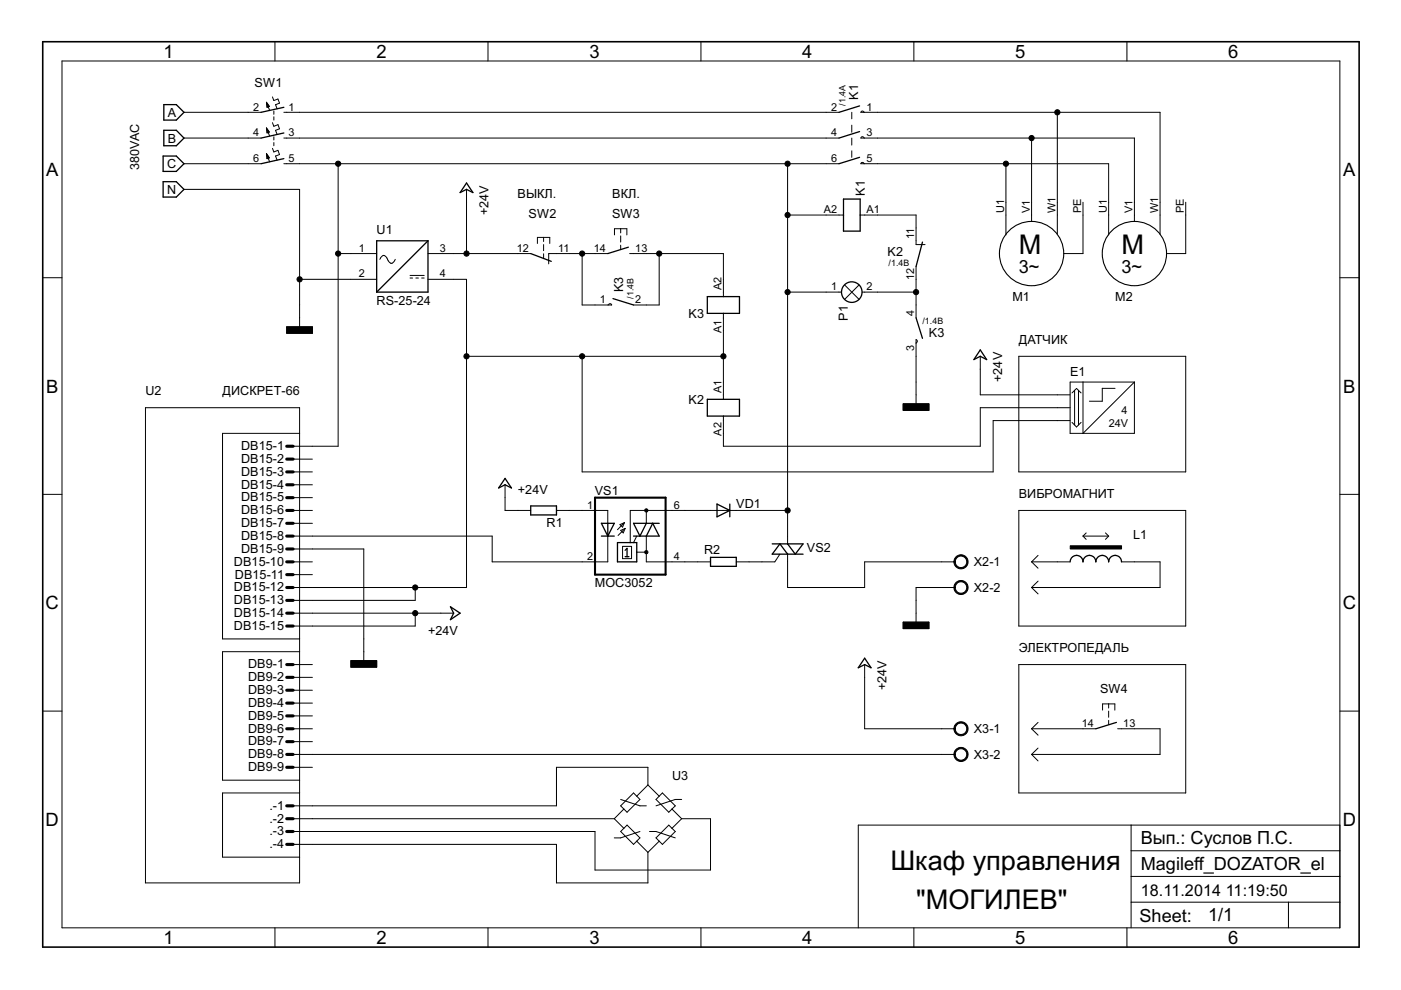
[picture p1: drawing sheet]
<svg xmlns="http://www.w3.org/2000/svg" width="297mm" height="210mm" viewBox="0 0 297 210" stroke-linecap="round" stroke-linejoin="round" font-family="sans-serif">
<g fill="none" stroke="#000" stroke-width=".21">
<path d="M13.1 12.9h271v183.8h-271zM58.3 8.8v4.1M103.5 8.8v4.1M148.6 8.8v4.1M193.8 8.8v4.1M238.9 8.8v4.1M39 23.8h16.4M39 29.3h16.4M39 34.7h16.4M56.5 21.7l.6 .9-.5 .2zM56.5 21.8h.1M56.5 27.1l.6 .9"/>
<path d="M56.5 27.1l.1 1.1 .5-.2M56.5 27.2h.1M56.5 32.6l.6 .9-.5 .2zM56.5 32.6h.1M56.5 21.9h.1M56.5 27.3h.1M56.5 32.8h.2M56.5 32.7h.1M56.5 22h.2M56.5 27.6h.3M56.5 27.4h.2M56.5 33h.3"/>
<path d="M56.6 22.2h.2M56.6 27.7h.3M56.6 33.1h.3M56.6 22.4h.4M56.6 22.3h.3M56.6 27.8h.4M56.6 33.2h.4M56.6 22.6h.5M56.6 28h.5M56.6 33.5h.5M56.6 33.4h.4M56.6 22.7h.2"/>
<path d="M56.6 28.1h.3M56.6 33.6h.1M56.8 22.6l.4 .8M56.8 28l.4 .9M56.8 33.5l.4 .8M57.8 26l.3 .8 .8-.4 .4 .9-.9 .3 .4 .9M57.8 31.5l.3 .7 .8-.3 .4 .9-.9 .3 .4 .9M57.8 20.6l.3 .7 .8-.3 .4 .9-.9 .3 .4 .9M58.1 23.5v.7M58.1 24.8v.7M58.1 29v.7M58.1 30.2v.7"/>
<path d="M60.2 23.8h117.7M60.2 29.3h117.7M60.2 34.7h117.7M71.7 34.7v59.9h-9.6M167 34.7v80.6M180.6 23.8v1.4M180.6 26.5v1.5M180.6 29.3v1.5M180.6 32v1.4M183.2 23.8l-.3-.3-.4 .3h63.5v25.9M183.2 29.3l-.3-.3-.4 .3h58v17.7M183.2 34.7l-.3-.3-.4 .3h52.6v15.1"/>
<path d="M213.3 34.7v15.1M218.7 29.3v17.7M224.2 23.8v25.9M9.1 58.9h4M39 40.2h24.5v29.2M63.5 59.2h16.4M71.7 53.8h8.2M80.5 55l.2-.3a.7 .7 0 0 1 .7-.6 .7 .7 0 0 1 .6 .6l.3 .6a.7 .7 0 0 0 .7 .5 .7 .7 0 0 0 .7-.5l.1-.3M86.9 58.4h3M86.9 58.9h.6M88.2 58.9h.5M89.4 58.9h.5"/>
<path d="M90.7 53.8h21.8M90.7 59.2h8.2v65.4h-36.8M98.9 40.2v13.6M113.9 51.6v-1.3h2.7v1.3M115.3 50.3v.9M115.3 51.9v1.2M115.3 53.8v.9M123.4 53.8v10.9h6.3l-.4-.3-.3 .3M128.9 53.8h-12.6v2.1M130.3 49.8v-1.3h2.6v1.3M131.6 48.5v.9M131.6 50v1.3"/>
<path d="M131.6 52v.9M133.5 53.8h19.9v9.1M139.8 53.8v10.9h-5.5M167 45.6h11.8M182.4 45.6h11.8v6.3h1.9M194.2 56.5v10.9M229.6 42.9v10.9h-4.1M251.4 42.9v10.9h-4.1M284.1 58.9h4.1M60.8 69.3h5.4v1.4h-5.4zM98.9 75.5h54.5M123.4 75.5v24.6h87.2v-10.9h16.3"/>
<path d="M153.4 66.4v18.3M167 61.9h11.4M179.1 60.4l3 3.1M182.1 60.4l-3 3.1M182.8 61.9h11.4M194.2 72.7l.3-.4-.3-.3v13.8M207.8 75.5v8.2h19.1M216 75.5h35.4v24.6h-35.4zM30.8 86.4h32.7v100.8h-32.7zM62.1 97.3h4.1M63.5 91.9h-16.3v43.6h16.3M191.5 85.6h5.4v1.4h-5.4z"/>
<path d="M226.9 86.4h-19.1v8.2h-54.4v-6.4M226.9 81h13.6v10.9h-13.6zM227.3 89.6l.9 .9 1-.9M227.3 83.3l.9-.9 1 .9M227.8 82.8v7.3M228.7 82.8v7.3M229.6 81v10.9l10.9-10.9M236.4 82.3h-2.7v2.8h-2.7M9.1 104.8h4M62.1 108.2h4.1M62.1 100.1h4.1M62.1 113.7h42.3v5.4h24.5v-5.4"/>
<path d="M62.1 119.1h4.1M62.1 102.8h4.1M62.1 105.5h4.1M62.1 111h4.1M62.1 116.4h15v23.8M107.1 102.8v5.4h5.4M118 108.2h10.9v2.8M131.4 111.2l1-.4-.4 1zM131.6 112.5l.9-.5-.4 1zM132 115.8h1.9v2.6h-1.9zM132.4 110.8l-1.5 1.5M132.5 112l-1.5 1.5"/>
<path d="M135 113.7l-.7 1.3M135 117.1h2M137 113.7v5.4h13.6M137 108.2v2.8M165.4 117.5l-1.1 1.6h-8.2M167 108.2h-33.4v6.8M167 117.3v7.3h16.3v-5.5h19.1M216 108.2h35.4v24.5h-35.4zM218.7 119.1h8.2M218.7 119.1l1.4 1.4M220.1 117.8l-1.4 1.3M229.6 113.7h5.5"/>
<path d="M229.6 113.7l.7 .7M230.3 113l-.7 .7M234.4 113l.7 .7M235.1 113.7l-.7 .7M237.8 119.1h8.2v5.5h-27.3M284.1 104.8h4.1M62.1 121.8h4.1M62.1 130h34.1M63.5 138.2h-16.3v27.2h16.3M88 130v2.7h-25.9M88 124.6v2.7h-25.9M191.5 131.9h5.4v1.4h-5.4z"/>
<path d="M202.4 124.6h-8.2v7.5M218.7 124.6l1.4 1.3M220.1 123.2l-1.4 1.4M9.1 150.8h4M62.1 140.9h4.1M62.1 143.6h4.1M62.1 146.3h4.1M62.1 149.1h4.1M62.1 151.8h4.1M62.1 154.5h4.1M62.1 157.2h4.1M62.1 160h140.3"/>
<path d="M74.4 140.1h5.5v1.4h-5.5zM183.3 140.9v13.6h19.1M216 140.9h35.4v27.2h-35.4zM218.7 154.5h13.6M218.7 154.5l1.4 1.4M218.7 160l1.4 1.3M220.1 153.2l-1.4 1.3M220.1 158.6l-1.4 1.4M233.8 150.6v-1.4h2.6v1.4M235.1 149.2v.9M235.1 150.8v1.3M235.1 152.7v.9"/>
<path d="M237 154.5h9v5.5h-27.3M284.1 150.8h4.1M62.1 179h55.9v8.2h19.4v-6.5M62.1 162.7h4.1M62.1 173.6h68.1M63.5 168.1h-16.3v13.6h16.3M130.2 173.6l2.1 2M131.6 170.9l2.7-2.8 1.4 1.4-2.8 2.7zM131.6 169.5l4.1 1.4h1.3M131.6 176.3l1.3-1.4 2.8 2.8-1.4 1.3zM132.3 171.5l-2.1 2.1M135 178.4l2.4 2.3"/>
<path d="M135.7 176.3l-4.1 1.4h-1.4M137.4 166.4l-2.4 2.4M137.4 166.4v-3.7h-19.4v8.2h-55.9M137.4 166.4l2.4 2.4M137.7 176.3h1.4l4.1 1.4M139.8 168.8l-.7 .7 2.7 2.7 .7-.7M139.8 168.8l.6-.7 2.8 2.8-.7 .6M139.8 178.4l-2.4 2.3M142.5 171.5l2 2.1M142.5 175.6l.7 .7-2.8 2.7-.6-.6M142.5 175.6l-.7-.7-2.7 2.8 .7 .7M144.5 169.5h-1.3l-4.1 1.4"/>
<path d="M144.5 173.6l-2 2M144.5 173.6h6.1v10.9h-24.4v-8.2h-64.1M239.8 174.9v21.8M284.1 174.9h-102.1v21.8M58.3 196.7v4.1M103.5 196.7v4.1M148.6 196.7v4.1M193.8 196.7v4.1M238.9 196.7v4.1M239.8 191.3h44.3M239.8 185.8h44.3M239.8 180.4h44.3"/>
<path d="M273.2 191.3v5.4"/>
</g>
<g fill="none" stroke="#000" stroke-width=".28">
<path d="M34.6 33.1h2.8l1.6 1.6-1.6 1.6h-2.8zM34.6 38.5h2.8l1.6 1.7-1.6 1.6h-2.8zM34.7 22.2h2.7l1.6 1.6-1.6 1.7h-2.7zM34.7 27.6h2.7l1.6 1.7-1.6 1.6h-2.7zM60.2 28.2l-4.8 1.1M60.2 33.6l-4.8 1.1M60.2 22.8l-4.8 1M98.9 38.8l1.4 2-1.4-.6-1.3 .6zM182.2 22.5l-4.3 1.3M182.2 27.9l-4.3 1.4M182.2 33.4l-4.3 1.3M90.7 51.1h-10.8v10.8"/>
<path d="M90.7 51.1v10.8h-10.8M90.7 51.1l-10.8 10.8M112.5 53.8l4.4 1.6M133.2 52.4l-4.3 1.4M178.8 42.2h3.6v6.8h-3.6zM195.6 51.3l-1.4 5.2M130 63.3l4.3 1.4M150 62.9h6.8v3.5h-6.8zM194.2 67.4l1.4 4.3M207.8 74.2l1.4 2-1.4-.7-1.3 .7zM150 84.7h6.8v3.5h-6.8zM107.1 101.4l1.3 2.1-1.3-.7-1.4 .7z"/>
<path d="M112.5 107.3h5.5v1.9h-5.5zM127.5 111h2.7l-1.3 2.7zM127.5 113.7h2.7M128.9 111v2.7M130.9 115h4.1v4.1h-4.1zM132.5 118h.8M132.5 116.7l.4-.4v1.7M134.3 113.7h5.5l-1.4-2.7-1.4 2.7M137 111l-1.3 2.7-1.4-2.7h5.5M150.6 118.2h5.5v1.9h-5.5zM152 106.9l2.7 1.3-2.7 1.4zM154.7 106.9v2.7"/>
<path d="M163.7 115.3h6.6l-1.7 2.2-1.6-2.2M167 117.5l-1.6-2.2-1.7 2.2h6.6M226.9 119.1a1.37 1.37 0 0 1 1.4-1.3 1.37 1.37 0 0 1 1.3 1.3 1.37 1.37 0 0 1 1.4-1.3 1.37 1.37 0 0 1 1.3 1.3 1.35 1.35 0 0 1 1.4-1.3 1.35 1.35 0 0 1 1.4 1.3 1.37 1.37 0 0 1 1.3-1.3 1.37 1.37 0 0 1 1.4 1.3M95.5 128.7l2.1 1.3-2.1 1.4 .7-1.4zM183.3 139.6l1.4 2-1.4-.7-1.3 .7zM236.7 153.2l-4.4 1.3"/>
<circle cx="180.6" cy="61.9" r="2.18"/>
</g>
<path d="M60.8 69.3h5.5v1.4h-5.5zM191.5 85.6h5.5v1.4h-5.5zM226.9 115.7h10.9v.7h-10.9zM191.5 131.9h5.5v1.4h-5.5zM74.4 140.1h5.5v1.3h-5.5z" fill="#000" stroke="#000" stroke-width=".21"/>
<path d="M126.2 105.5h14.9v16.3h-14.9z" fill="none" stroke="#000" stroke-width=".44"/>
<g fill="#000" stroke="#000" stroke-width=".21">
<path d="M202.6 118.1a1.5 1.5 0 0 1 2.4 .2 1.5 1.5 0 0 1-.8 2.3 1.5 1.5 0 0 1-2-1.5h.3a1.22 1.22 0 0 1 1.7-1.1 1.22 1.22 0 0 1 .3 2 1.22 1.22 0 0 1-1.9-.6l-.1-.3h-.3z" fill-rule="evenodd"/>
<path d="M202.6 123.6a1.5 1.5 0 0 1 2.4 .2 1.5 1.5 0 0 1-.8 2.2 1.5 1.5 0 0 1-2-1.4h.3a1.22 1.22 0 0 1 1.7-1.2 1.22 1.22 0 0 1 .3 2.1 1.22 1.22 0 0 1-1.9-.6l-.1-.3h-.3z" fill-rule="evenodd"/>
<path d="M202.6 153.5a1.5 1.5 0 0 1 2.4 .2 1.5 1.5 0 0 1-.8 2.3 1.5 1.5 0 0 1-2-1.5h.3a1.22 1.22 0 0 1 1.7-1.1 1.22 1.22 0 0 1 .3 2 1.22 1.22 0 0 1-1.9-.6l-.1-.3h-.3z" fill-rule="evenodd"/>
<path d="M202.6 159a1.5 1.5 0 0 1 2.4 .2 1.5 1.5 0 0 1-.8 2.2 1.5 1.5 0 0 1-2-1.4h.3a1.22 1.22 0 0 1 1.7-1.2 1.22 1.22 0 0 1 .3 2.1 1.22 1.22 0 0 1-1.9-.6l-.1-.3h-.3z" fill-rule="evenodd"/>
<circle cx="71.7" cy="34.7" r=".55"/>
<circle cx="167" cy="34.7" r=".55"/>
<circle cx="213.3" cy="34.7" r=".55"/>
<circle cx="218.7" cy="29.3" r=".55"/>
<circle cx="224.2" cy="23.8" r=".55"/>
<circle cx="63.5" cy="59.2" r=".55"/>
<circle cx="71.7" cy="53.8" r=".55"/>
<circle cx="98.9" cy="53.8" r=".55"/>
<circle cx="123.4" cy="53.8" r=".55"/>
<circle cx="139.8" cy="53.8" r=".55"/>
<circle cx="167" cy="45.6" r=".55"/>
<circle cx="98.9" cy="75.5" r=".55"/>
<circle cx="123.4" cy="75.5" r=".55"/>
<circle cx="153.4" cy="75.5" r=".55"/>
<circle cx="167" cy="61.9" r=".55"/>
<circle cx="194.2" cy="61.9" r=".55"/>
<circle cx="137" cy="117.1" r=".35"/>
<circle cx="137" cy="108.2" r=".36"/>
<circle cx="167" cy="108.2" r=".55"/>
<circle cx="88" cy="124.6" r=".55"/>
<circle cx="88" cy="130" r=".55"/>
</g>
<g fill="none" stroke="#000" stroke-width=".66">
<path d="M60.8 94.6h1.3M60.8 97.3h1.3M60.8 100.1h1.3M60.8 102.8h1.3M60.8 105.5h1.3M60.8 108.2h1.3M60.8 111h1.3M60.8 113.7h1.3M60.8 116.4h1.3M60.8 119.1h1.3M60.8 121.8h1.3M60.8 124.6h1.3"/>
<path d="M60.8 127.3h1.3M60.8 130h1.3M60.8 132.7h1.3M60.8 140.9h1.3M60.8 143.6h1.3M60.8 146.3h1.3M60.8 149.1h1.3M60.8 151.8h1.3M60.8 154.5h1.3M60.8 157.2h1.3M60.8 160h1.3M60.8 162.7h1.3"/>
<path d="M60.8 170.9h1.3M60.8 173.6h1.3M60.8 176.3h1.3M60.8 179h1.3"/>
</g>
<path d="M9.1 8.8h279.1v192h-279.1z" fill="none" stroke="#000" stroke-width=".34"/>
<g fill="none" stroke="#000" stroke-width=".23">
<circle cx="218.7" cy="53.8" r="6.8"/>
<circle cx="240.5" cy="53.8" r="6.8"/>
</g>
<g font-size="6.4">
<text x="216" y="53.8">M</text>
<text x="237.8" y="53.8">M</text>
<text x="188.8" y="184.5">Шкаф управления</text>
<text x="194.2" y="192.6">&quot;МОГИЛЕВ&quot;</text>
</g>
<g font-size="4.4">
<text x="34.6" y="12.3">1</text>
<text x="79.8" y="12.3">2</text>
<text x="125" y="12.3">3</text>
<text x="170.1" y="12.3">4</text>
<text x="215.3" y="12.3">5</text>
<text x="260.4" y="12.3">6</text>
<text x="9.8" y="37.3">A</text>
<text x="284.8" y="37.3">A</text>
<text x="9.8" y="83.2">B</text>
<text x="284.8" y="83.2">B</text>
<text x="9.7" y="129.2">C</text>
<text x="284.7" y="129.2">C</text>
<text x="9.7" y="175.1">D</text>
<text x="284.7" y="175.1">D</text>
<text x="34.6" y="200.2">1</text>
<text x="79.8" y="200.2">2</text>
<text x="125" y="200.2">3</text>
<text x="170.1" y="200.2">4</text>
<text x="215.3" y="200.2">5</text>
<text x="260.4" y="200.2">6</text>
</g>
<g font-size="4.3">
<text x="216" y="57.9">3~</text>
<text x="237.8" y="57.9">3~</text>
<text x="241.9" y="179">Вып.: Суслов П.С.</text>
<text x="241.9" y="184.5">Magileff_DOZATOR_el</text>
<text x="241.6" y="195.5">Sheet:</text>
<text x="256.2" y="195.4">1/1</text>
</g>
<g font-size="3.8">
<text x="241.9" y="189.9">18.11.2014</text>
<text x="259.9" y="189.9">11:19:50</text>
</g>
<g font-size="3">
<text x="54" y="18.4">SW1</text>
<text x="182" y="21.1" transform="rotate(-90 182 21.1)">K1</text>
<text x="35.6" y="24.8">A</text>
<text x="35.4" y="35.7">C</text>
<text x="35.6" y="30.2">B</text>
<text x="29.5" y="36.1" transform="rotate(-90 29.5 36.1)">380VAC</text>
<text x="35.4" y="41.1">N</text>
<text x="183.3" y="41.5" transform="rotate(-90 183.3 41.5)">K1</text>
<text x="103.5" y="45.6" transform="rotate(-90 103.5 45.6)">+24V</text>
<text x="109.7" y="42.1">ВЫКЛ.</text>
<text x="112.1" y="46.1">SW2</text>
<text x="129.8" y="46.1">SW3</text>
<text x="129.8" y="42.1">ВКЛ.</text>
<text x="79.9" y="49.7">U1</text>
<text x="188.2" y="54.3">K2</text>
<text x="79.9" y="64.7">RS-25-24</text>
<text x="132.1" y="61.9" transform="rotate(-90 132.1 61.9)">K3</text>
<text x="214.6" y="63.8">M1</text>
<text x="236.4" y="63.8">M2</text>
<text x="146" y="67.4">K3</text>
<text x="179.8" y="68" transform="rotate(-90 179.8 68)">P1</text>
<text x="196.9" y="71.5">K3</text>
<text x="216" y="72.8">ДАТЧИК</text>
<text x="30.8" y="83.7">U2</text>
<text x="47.2" y="83.7">ДИСКРЕТ-66</text>
<text x="212.5" y="81" transform="rotate(-90 212.5 81)">+24V</text>
<text x="226.9" y="79.6">E1</text>
<text x="146" y="85.6">K2</text>
<text x="51.1" y="95.4">DB15-1</text>
<text x="51.1" y="98.2">DB15-2</text>
<text x="51.1" y="100.9">DB15-3</text>
<text x="51.1" y="103.6">DB15-4</text>
<text x="51.1" y="106.3">DB15-5</text>
<text x="109.8" y="104.7">+24V</text>
<text x="126.1" y="104.9">VS1</text>
<text x="156.1" y="107.7">VD1</text>
<text x="216" y="105.5">ВИБРОМАГНИТ</text>
<text x="51.1" y="109">DB15-6</text>
<text x="51.1" y="111.8">DB15-7</text>
<text x="115.9" y="111.7">R1</text>
<text x="49.6" y="119.9">DB15-10</text>
<text x="51.1" y="114.5">DB15-8</text>
<text x="51.1" y="117.2">DB15-9</text>
<text x="149.3" y="117.5">R2</text>
<text x="171.1" y="116.9">VS2</text>
<text x="240.2" y="114.2">L1</text>
<text x="49.6" y="125.4">DB15-12</text>
<text x="49.8" y="122.7">DB15-11</text>
<text x="126.1" y="124.5">MOC3052</text>
<text x="206.5" y="120.1">X2-1</text>
<text x="206.5" y="125.5">X2-2</text>
<text x="49.6" y="128.1">DB15-13</text>
<text x="49.6" y="130.8">DB15-14</text>
<text x="49.6" y="133.6">DB15-15</text>
<text x="90.7" y="134.6">+24V</text>
<text x="52.6" y="141.7">DB9-1</text>
<text x="216" y="138.2">ЭЛЕКТРОПЕДАЛЬ</text>
<text x="52.6" y="144.4">DB9-2</text>
<text x="52.6" y="147.2">DB9-3</text>
<text x="52.6" y="149.9">DB9-4</text>
<text x="188" y="146.3" transform="rotate(-90 188 146.3)">+24V</text>
<text x="233.2" y="146.9">SW4</text>
<text x="52.6" y="152.6">DB9-5</text>
<text x="52.6" y="155.3">DB9-6</text>
<text x="206.5" y="155.5">X3-1</text>
<text x="52.6" y="158.1">DB9-7</text>
<text x="52.6" y="160.8">DB9-8</text>
<text x="206.5" y="160.9">X3-2</text>
<text x="52.6" y="163.5">DB9-9</text>
<text x="142.5" y="165.4">U3</text>
<text x="57.1" y="171.7">.-1</text>
<text x="57.1" y="174.4">.-2</text>
<text x="57.1" y="177.1">.-3</text>
<text x="57.1" y="179.8">.-4</text>
</g>
<g font-size="2.6">
<text x="53.7" y="23.4">2</text>
<text x="61.2" y="23.4">1</text>
<text x="176.2" y="23.4">2</text>
<text x="183.7" y="23.4">1</text>
<text x="53.7" y="28.9">4</text>
<text x="61.2" y="28.9">3</text>
<text x="176.2" y="28.9">4</text>
<text x="183.7" y="28.9">3</text>
<text x="53.7" y="34.3">6</text>
<text x="61.2" y="34.3">5</text>
<text x="176.2" y="34.3">6</text>
<text x="183.7" y="34.3">5</text>
<text x="174.7" y="45.2">A2</text>
<text x="183.7" y="45.2">A1</text>
<text x="212.9" y="45.2" transform="rotate(-90 212.9 45.2)">U1</text>
<text x="218.3" y="45.2" transform="rotate(-90 218.3 45.2)">V1</text>
<text x="223.8" y="45.2" transform="rotate(-90 223.8 45.2)">W1</text>
<text x="229.2" y="45.2" transform="rotate(-90 229.2 45.2)">PE</text>
<text x="234.7" y="45.2" transform="rotate(-90 234.7 45.2)">U1</text>
<text x="240.1" y="45.2" transform="rotate(-90 240.1 45.2)">V1</text>
<text x="245.6" y="45.2" transform="rotate(-90 245.6 45.2)">W1</text>
<text x="251" y="45.2" transform="rotate(-90 251 45.2)">PE</text>
<text x="76.1" y="53.4">1</text>
<text x="93.3" y="53.4">3</text>
<text x="109.6" y="53.4">12</text>
<text x="118.4" y="53.4">11</text>
<text x="125.9" y="53.4">14</text>
<text x="134.7" y="53.4">13</text>
<text x="193.8" y="50.7" transform="rotate(-90 193.8 50.7)">11</text>
<text x="76.1" y="58.8">2</text>
<text x="93.3" y="58.8">4</text>
<text x="193.8" y="59.5" transform="rotate(-90 193.8 59.5)">12</text>
<text x="127.2" y="64.3">1</text>
<text x="134.7" y="64.3">2</text>
<text x="153" y="61.6" transform="rotate(-90 153 61.6)">A2</text>
<text x="176.2" y="61.6">1</text>
<text x="183.7" y="61.6">2</text>
<text x="153" y="70.6" transform="rotate(-90 153 70.6)">A1</text>
<text x="193.8" y="67" transform="rotate(-90 193.8 67)">4</text>
<text x="193.8" y="74.5" transform="rotate(-90 193.8 74.5)">3</text>
<text x="153" y="83.3" transform="rotate(-90 153 83.3)">A1</text>
<text x="237.8" y="87.8">4</text>
<text x="153" y="92.4" transform="rotate(-90 153 92.4)">A2</text>
<text x="235.1" y="90.5">24V</text>
<text x="124.5" y="107.8">1</text>
<text x="142.9" y="107.8">6</text>
<text x="124.5" y="118.7">2</text>
<text x="142.9" y="118.7">4</text>
<text x="229.4" y="154.1">14</text>
<text x="238.2" y="154.1">13</text>
</g>
<g font-size="2.1">
<text x="179.2" y="22.5" transform="rotate(-90 179.2 22.5)">/1.4A</text>
<text x="188.4" y="56.5">/1.4B</text>
<text x="134.3" y="63.3" transform="rotate(-90 134.3 63.3)">/1.4B</text>
<text x="195.6" y="68.7">/1.4B</text>
</g>
</svg>
